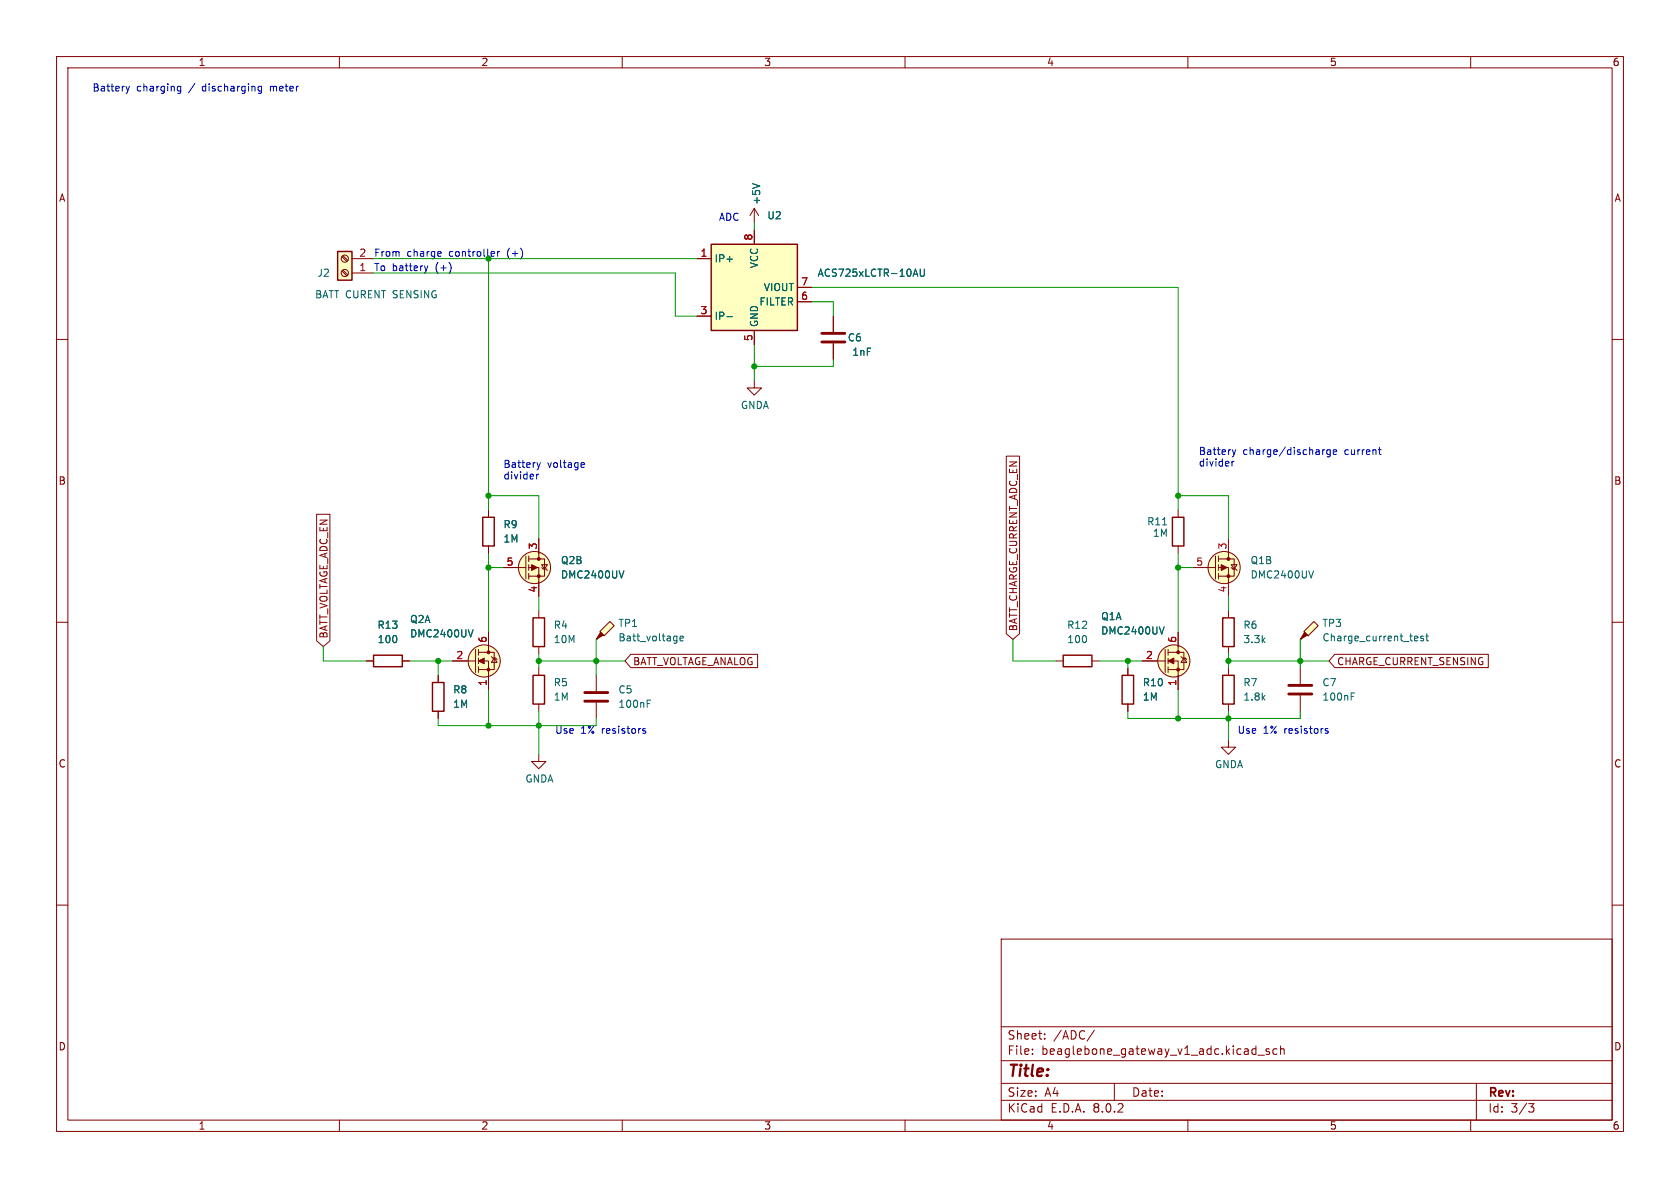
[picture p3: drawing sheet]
<svg xmlns="http://www.w3.org/2000/svg" width="297mm" height="210mm" viewBox="0 0 297 210" stroke-linecap="round" stroke-linejoin="round" font-family="sans-serif">
<g fill="none" stroke="#840000" stroke-width=".18">
<path d="M10 10h277v190h-277zM12 12h273v186h-273zM60 10v2M110 10v2M160 10v2M210 10v2M260 10v2M10 60h2M147.3 55.9v2.8M285 60h2M147.3 60.7v2.8M214.9 98.3v4.1"/>
<path d="M215.4 98.8h2.8v3.1h-2.8M215.4 98.3v1M215.4 99.8v1M217.2 95.3v3.5M217.7 99.8h1l-.5 .8zM10 110h2M186.7 116.8h1.3M193 116.8h1.3M210.8 100.3h4.1M215.4 100.3h.5M215.4 101.3v1.1M216.4 100.3h.8v5.1"/>
<path d="M217.2 118.1v1.3M217.7 100.3l.2 .3h.5l.3 .2M229.9 118.1v2.8M285 110h2M95.2 133.4v1.2h1.3l-1.3 1.3-1.2-1.3h1.2M217.2 130.8v1.3h1.2l-1.2 1.3-1.3-1.3h1.3M217.2 124.5v1.2M229.9 122.9v2.8M10 160h2M285 160h2M177 166h108v32h-108zM60 198v2"/>
<path d="M110 198v2M160 198v2M177 194.5h108M177 191.5h108M177 187.5h108M177 181.5h108M182.5 186.3v.1M182.5 185.5v.1M184.7 183.6v.1M184.7 182.8v.1M193.5 182.1l-1.3 2M197 191.5v3"/>
<path d="M210 198v2M222.4 186.5h1.1M224.4 185.5l-.4-.1-.2 .2 .1 .2 .5 .2v.3h-.6M225.7 185.5l-.4-.1-.3 .3v.4l.2 .2h.5M226.4 185.5l.2-.1 .4 .1v.9M226.4 184.9v1.5M260 198v2M261 191.5v6.5M270.2 195.1h1l-.5 .6 .4 .1 .1 .5-.3 .3h-.4"/>
<circle cx="216.4" cy="100.3" r="2.84"/>
</g>
<circle cx="216.4" cy="100.3" r="2.84" fill="#ffffc2" stroke="#ffffc2" stroke-width=".18"/>
<g fill="#840000" stroke="#840000" stroke-width=".18">
<path d="M215.9 99.8l1 .5-1 .5z"/>
<circle cx="217.2" cy="101.9" r=".25"/>
<circle cx="217.2" cy="98.8" r=".25"/>
</g>
<path d="M232.2 100.9l-.4 1.3M238.9 123.1h.4M238.9 122.5h.6" fill="none" stroke="#006464" stroke-width=".18"/>
<path d="M188 115.8h5v2.1h-5zM216.2 119.4h2v5.1h-2z" fill="none" stroke="#840000" stroke-width=".25"/>
<path d="M145.3 58.9h4.1M145.3 60.5h4.1M227.8 122.7h4.1M227.8 121.2h4.1" fill="none" stroke="#840000" stroke-width=".51"/>
<path d="M106 111.6l1.8-1.7 .8 .7-1.8 1.8z" fill="#ffffc2"/>
<path d="M106.2 111.8l.5 .5-1.3 .7z" fill="#840000" stroke="#840000" stroke-width=".18"/>
<path d="M105.4 113h.1M105.4 119.4v2.8M106 111.6l1.8-1.7 .8 .7-1.8 1.8zM217.2 108v1.2M217.2 114.3v1.3M105.4 124.2v2.8" fill="none" stroke="#840000" stroke-width=".18"/>
<path d="M119.6 112.4l.1 .1M119.7 112.4v1.1l-.1 .2M119.7 113.2l-.1 .1M120.2 112.9l.6-.2v-.2l-.4-.1-.2 .2 .1 .6h.5M114.4 124.4h.4M114.4 123.8h.6" fill="none" stroke="#006464" stroke-width=".18"/>
<path d="M216.2 109.2h2v5.1h-2z" fill="none" stroke="#840000" stroke-width=".25"/>
<path d="M103.4 124h4M103.4 122.4h4" fill="none" stroke="#840000" stroke-width=".51"/>
<path d="M125.7 43.2h15.3v15.2h-15.3z" fill="#ffffc2"/>
<path d="M125.7 43.2h15.3v15.2h-15.3zM207.3 91.4h2v5.1h-2z" fill="none" stroke="#840000" stroke-width=".25"/>
<path d="M133.3 36.8v2.6M133.3 36.8l-.7 1.3M133.3 36.8l.8 1.3M123.2 45.7h2.5M123.2 55.9h2.5M133.3 40.6v2.6M133.3 58.4v2.6M141 53.3h2.5M141 50.8h2.5M208.3 90.2v1.2M208.3 96.5v1.3" fill="none" stroke="#840000" stroke-width=".18"/>
<path d="M133 32.5l1.3 .4M128.5 56h1M161.5 48.5h.6M161.8 47.6l.5 1.2M162.7 47.6v1l.2 .2h.4l.1-.2v-1M205.5 92.8h.8" fill="none" stroke="#006464" stroke-width=".18"/>
<path d="M59.7 44.5h2.5v5h-2.5z" fill="#ffffc2"/>
<path d="M59.7 44.5h2.5v5h-2.5zM85.3 91.4h2.1v5.1h-2.1zM94.2 109.2h2.1v5.1h-2.1zM94.2 119.4h2.1v5.1h-2.1zM198.4 119.4h2v5.1h-2zM76.5 120.7h2v5h-2z" fill="none" stroke="#840000" stroke-width=".25"/>
<g fill="none" stroke="#840000" stroke-width=".18">
<path d="M60.5 45.4l.8 .8M60.5 47.9l.8 .9M60.6 45.2l.9 .9M60.6 47.8l.9 .8M62.2 48.3h3.8M62.2 45.7h3.8M86.4 90.2v1.2M86.4 96.5v1.3M93 98.3v4.1M93.5 98.8h2.8v3.1h-2.8M93.5 98.3v1M93.5 99.8v1"/>
<path d="M95.2 95.3v3.5M95.8 99.8h1l-.5 .8zM77.5 119.4v1.3M80 116.8h4.1M84.1 114.8v4.1M84.6 115.3h2.8v3.1h-2.8M84.6 114.8v1M84.6 116.3v1M84.6 117.9v1M85.6 116.8h.8v5.1M86.4 111.8v3.5M86.9 116.1l.2 .2h.5l.3 .3"/>
<path d="M87.4 116.3l.5 .8h-1zM88.9 100.3h4.1M93.5 100.3h.5M93.5 101.3v1.1M94.5 100.3h.7v5.1M95.2 108v1.2M95.2 114.3v1.3M95.2 118.1v1.3M95.8 100.3l.2 .3h.5l.3 .2M199.4 118.1v1.3M201.9 116.8h4.1M206 114.8v4.1"/>
<path d="M206.5 115.3h2.8v3.1h-2.8M206.5 114.8v1M206.5 116.3v1M206.5 117.9v1M207.5 116.8h.8v5.1M208.3 111.8v3.5M208.8 116.1l.2 .2h.5l.3 .3M209.3 116.3l.5 .8h-1zM77.5 125.7v1.3M95.2 124.5v1.2M199.4 124.5v1.2"/>
<circle cx="61" cy="48.3" r=".63"/>
<circle cx="61" cy="45.7" r=".63"/>
<circle cx="85.6" cy="116.8" r="2.84"/>
<circle cx="94.5" cy="100.3" r="2.84"/>
<circle cx="207.5" cy="116.8" r="2.84"/>
</g>
<g fill="#ffffc2" stroke="#ffffc2" stroke-width=".18">
<circle cx="85.6" cy="116.8" r="2.84"/>
<circle cx="207.5" cy="116.8" r="2.84"/>
<circle cx="94.5" cy="100.3" r="2.84"/>
</g>
<g fill="#840000" stroke="#840000" stroke-width=".18">
<path d="M84.6 116.8l1-.5v1z"/>
<path d="M206.5 116.8l1-.5v1z"/>
<path d="M94 99.8l1 .5-1 .5z"/>
<circle cx="86.4" cy="118.4" r=".25"/>
<circle cx="86.4" cy="115.3" r=".25"/>
<circle cx="208.3" cy="118.4" r=".25"/>
<circle cx="208.3" cy="115.3" r=".25"/>
<circle cx="95.2" cy="101.9" r=".25"/>
<circle cx="95.2" cy="98.8" r=".25"/>
</g>
<path d="M83.6 111.3l-.4 1.3M110.3 100.9l-.4 1.3M205.8 110.8l-.4 1.3" fill="none" stroke="#006464" stroke-width=".18"/>
<path d="M230.5 111.6l1.8-1.7 .7 .7-1.7 1.8z" fill="#ffffc2"/>
<path d="M230.6 111.8l.5 .5-1.2 .7z" fill="#840000" stroke="#840000" stroke-width=".18"/>
<g fill="none" stroke="#840000" stroke-width=".18">
<path d="M123.2 45.7h2.5M123.2 55.9h2.5M133.3 40.6v2.6M133.3 58.4v2.6M141 53.3h2.5M141 50.8h2.5M147.3 55.9v2.8M133.3 67.3v1.3h1.3l-1.3 1.3-1.2-1.3h1.2M147.3 60.7v2.8M56 90.9h2.3v22.4l-1.2 1-1.1-1zM86.4 90.2v1.2M86.4 96.5v1.3"/>
<path d="M95.2 95.3v2.5M177.9 80.6h2.3v31.4l-1.1 1-1.2-1zM64.8 116.8h1.2M71.1 116.8h1.3M77.5 119.4v1.3M80 116.8h2.5M86.4 111.8v2.5M86.4 119.4v2.5M88.9 100.3h2.5M95.2 102.9v2.5M111.5 115.7h22.4v2.3h-22.4l-1-1.2zM199.4 118.1v1.3"/>
<path d="M201.9 116.8h2.6M208.3 111.8v2.5M208.3 119.4v2.5M229.9 113h.1M230.5 111.6l1.8-1.7 .7 .7-1.7 1.8zM236 115.7h27.1v2.3h-27.1l-1.1-1.2zM77.5 125.7v1.3M199.4 124.5v1.2"/>
</g>
<g fill="none" stroke="#006464" stroke-width=".18">
<path d="M133 32.5l1.3 .4M128.5 56h1M161.5 48.5h.6M161.8 47.6l.5 1.2M162.7 47.6v1l.2 .2h.4l.1-.2v-1M83.6 111.3l-.4 1.3M110.3 100.9l-.4 1.3M205.8 110.8l-.4 1.3M250.2 112.4l.4 .1 .1 .2-.6 .2M250.6 113.2l-.4 .1M251.6 112.5l-.3-.1-.2 .2 .1 .2 .4 .1v.3h-.5M252.1 112.4h.4"/>
<path d="M252.2 112v1.1l.3 .2"/>
</g>
<path d="M66 115.8h5.1v2.1h-5.1z" fill="none" stroke="#840000" stroke-width=".25"/>
<g fill="none" stroke="#0000c2" stroke-width=".18">
<path d="M22.3 15.2l.3 .9M22.6 16.1l-.2 .4M22.9 15.2l-.3 .9M31.4 16l.2 .1 .4-.1M32 15.2v1.1l-.3 .2h-.3M32 15.3l-.4-.1-.2 .2M46.2 15.2v1.1l-.2 .2h-.3M46.2 15.3l-.3-.1-.3 .3 .1 .5h.5M75.6 47l-.3 .8M77.8 44.5l.2 .3-.6 .1M77.9 45.2l-.1 .1M87.4 44.5v.3l-.6 .1"/>
<path d="M88 44.5v.8M88.3 44.5l-.3 .2M217.9 79.5l.3 .8M218.5 79.5l-.3 .8M234.2 79.5l-.4 .2M235.2 79.6l-.4-.1-.2 .2 .1 .6h.5M235.2 79.5v1l-.3 .3-.3-.1M235.7 79.9l.6-.1-.1-.2-.3-.1-.2 .2 .1 .6h.4M243.7 79.5h.5M94.9 83.8v.9M94.9 81.8l.3 .8M95.2 82.6l-.2 .4"/>
<path d="M95.2 83.8l-.3 .3M95.5 81.8l-.3 .8M102.9 81.8h.4v.3l-.6 .1M103.3 82.6h-.4M217.8 81.5v.9M218.2 80.3l-.2 .4M218.2 81.5l-.4 .3M243.9 80.2l.3 .1M113.7 129.2l.4 .1 .1 .2-.2 .1h-.4M113.7 128.8h.4M234.3 129.2l.5 .1v.2l-.2 .1h-.3M234.3 128.8h.5"/>
</g>
<g fill="none" stroke="#009600" stroke-width=".18">
<path d="M133.3 39.4v1.2M66 48.3h53.4v7.6h3.8M66 45.7h57.2M86.4 45.7v44.5M143.5 50.8h64.8v39.4M143.5 53.3h3.8v2.6M133.3 61v6.3M147.3 63.5v1.3h-14M86.4 87.6h8.8v7.7M86.4 97.8v14M208.3 97.8v14M208.3 87.6h8.9v7.7"/>
<path d="M57.1 114.3v2.5h7.7M72.4 116.8h7.6M77.5 116.8v2.6M86.4 100.3h2.5M95.2 105.4v2.6M95.2 115.6v2.5M95.2 116.8h15.3M105.4 113v6.4M179.1 113v3.8h7.6M194.3 116.8h7.6M199.4 116.8v1.3M208.3 100.3h2.5"/>
<path d="M217.2 105.4v2.6M217.2 115.6v2.5M217.2 116.8h17.7M229.9 113v5.1M77.5 127v1.3h27.9v-1.3M86.4 121.9v6.4M95.2 125.7v7.7M199.4 125.7v1.3h30.5v-1.3M208.3 121.9v5.1M217.2 125.7v5.1"/>
</g>
<g fill="#009600" stroke="#009600" stroke-width=".18">
<circle cx="229.9" cy="116.8" r=".46"/>
<circle cx="208.3" cy="127" r=".46"/>
<circle cx="208.3" cy="87.6" r=".46"/>
<circle cx="217.2" cy="116.8" r=".46"/>
<circle cx="217.2" cy="127" r=".46"/>
<circle cx="95.2" cy="128.3" r=".46"/>
<circle cx="86.4" cy="128.3" r=".46"/>
<circle cx="77.5" cy="116.8" r=".46"/>
<circle cx="105.4" cy="116.8" r=".46"/>
<circle cx="86.4" cy="100.3" r=".46"/>
<circle cx="95.2" cy="116.8" r=".46"/>
<circle cx="86.4" cy="87.6" r=".46"/>
<circle cx="86.4" cy="45.7" r=".46"/>
<circle cx="199.4" cy="116.8" r=".46"/>
<circle cx="208.3" cy="100.3" r=".46"/>
<circle cx="133.3" cy="64.8" r=".46"/>
</g>
<text font-size="2.8" fill="#840000" x="178" y="190.9">Title:</text>
<g font-size="2.1" fill="#840000">
<text x="178" y="184">Sheet:</text>
<text x="186.2" y="184">/ADC/</text>
<text x="178" y="186.7">File:</text>
<text x="184.1" y="186.7">beaglebone_gateway_v1_adc.kicad_sch</text>
<text x="178" y="196.9">KiCad</text>
<text x="178" y="194.1">Size:</text>
<text x="184.7" y="194.1">A4</text>
<text x="185.7" y="196.9">E.D.A.</text>
<text x="193.3" y="196.9">8.0.2</text>
<text x="200" y="194.1">Date:</text>
<text x="263" y="194.3">Rev:</text>
<text x="263" y="196.9">Id:</text>
<text x="267.1" y="196.9">3/3</text>
</g>
<g font-size="1.8" fill="#840000">
<text x="35" y="11.9">1</text>
<text x="85" y="11.9">2</text>
<text x="135" y="11.9">3</text>
<text x="185" y="11.9">4</text>
<text x="235" y="11.9">5</text>
<text x="285" y="11.9">6</text>
<text x="10.3" y="35.9">A</text>
<text x="285.3" y="35.9">A</text>
<text x="10.3" y="85.9">B</text>
<text x="285.3" y="85.9">B</text>
<text x="58.1" y="113" transform="rotate(-90 58.1 113)">BATT_VOLTAGE_ADC_EN</text>
<text x="180" y="111.7" transform="rotate(-90 180 111.7)">BATT_CHARGE_CURRENT_ADC_EN</text>
<text x="111.8" y="117.8">BATT_VOLTAGE_ANALOG</text>
<text x="236.3" y="117.8">CHARGE_CURRENT_SENSING</text>
<text x="10.3" y="135.9">C</text>
<text x="285.3" y="135.9">C</text>
<text x="10.3" y="185.9">D</text>
<text x="285.3" y="185.9">D</text>
<text x="35" y="199.9">1</text>
<text x="85" y="199.9">2</text>
<text x="135" y="199.9">3</text>
<text x="185" y="199.9">4</text>
<text x="235" y="199.9">5</text>
<text x="285" y="199.9">6</text>
</g>
<g font-size="1.8" fill="#0000c2">
<text x="16.3" y="16.3">Battery</text>
<text x="24.1" y="16.3">charging</text>
<text x="33.5" y="16.3">/</text>
<text x="36" y="16.3">discharging</text>
<text x="48.2" y="16.3">meter</text>
<text x="127" y="39.1">ADC</text>
<text x="66" y="45.5">From</text>
<text x="71.9" y="45.5">charge</text>
<text x="79.5" y="45.5">controller</text>
<text x="89.9" y="45.5">(+)</text>
<text x="66" y="48">To battery</text>
<text x="77.1" y="48">(+)</text>
<text x="88.9" y="82.8">Battery</text>
<text x="96.8" y="82.8">voltage</text>
<text x="211.8" y="80.5">Battery</text>
<text x="211.8" y="82.6">divider</text>
<text x="219.7" y="80.5">charge/discharge</text>
<text x="237.8" y="80.5">current</text>
<text x="88.9" y="84.8">divider</text>
<text x="98" y="129.8">Use</text>
<text x="102.7" y="129.8">1%</text>
<text x="106.5" y="129.8">resistors</text>
<text x="218.7" y="129.8">Use</text>
<text x="223.3" y="129.8">1%</text>
<text x="227.1" y="129.8">resistors</text>
</g>
<g font-size="1.8" fill="#006464">
<text x="134.6" y="36.3" transform="rotate(-90 134.6 36.3)">+5V</text>
<text x="135.6" y="39">U2</text>
<text x="126.2" y="46.6">IP+</text>
<text x="134.2" y="47.5" transform="rotate(-90 134.2 47.5)">VCC</text>
<text x="55.6" y="52.9">BATT CURENT SENSING</text>
<text x="56" y="49.1">J2</text>
<text x="134.9" y="51.7">VIOUT</text>
<text x="144.4" y="49.1">ACS725xLCTR-10AU</text>
<text x="126.2" y="56.7">IP-</text>
<text x="134.2" y="54.2">FILTER</text>
<text x="134.2" y="57.9" transform="rotate(-90 134.2 57.9)">GND</text>
<text x="149.8" y="60.6">C6</text>
<text x="150.6" y="63.1">1nF</text>
<text x="130.9" y="72.5">GNDA</text>
<text x="88.9" y="93.6">R9</text>
<text x="202.7" y="93.1">R11</text>
<text x="203.7" y="95.1">1M</text>
<text x="88.9" y="96.1">1M</text>
<text x="99.1" y="99.9">Q2B</text>
<text x="221" y="99.9">Q1B</text>
<text x="99.1" y="102.5">DMC2400UV</text>
<text x="221" y="102.5">DMC2400UV</text>
<text x="66.6" y="111.4">R13</text>
<text x="66.7" y="113.9">100</text>
<text x="72.4" y="112.9">DMC2400UV</text>
<text x="72.4" y="110.3">Q2A</text>
<text x="97.8" y="111.4">R4</text>
<text x="97.8" y="113.9">10M</text>
<text x="109.2" y="111">TP1</text>
<text x="109.2" y="113.6">Batt_voltage</text>
<text x="188.6" y="111.4">R12</text>
<text x="188.6" y="113.9">100</text>
<text x="194.6" y="112.4">DMC2400UV</text>
<text x="194.6" y="109.8">Q1A</text>
<text x="219.7" y="111.4">R6</text>
<text x="219.7" y="113.9">3.3k</text>
<text x="233.7" y="111">TP3</text>
<text x="233.7" y="113.6">Charge_current_test</text>
<text x="80" y="122.8">R8</text>
<text x="80" y="125.3">1M</text>
<text x="97.8" y="121.5">R5</text>
<text x="97.8" y="124.1">1M</text>
<text x="109.2" y="122.8">C5</text>
<text x="109.2" y="125.3">100nF</text>
<text x="201.9" y="124.1">1M</text>
<text x="201.9" y="121.5">R10</text>
<text x="219.7" y="121.5">R7</text>
<text x="219.7" y="124.1">1.8k</text>
<text x="233.7" y="121.5">C7</text>
<text x="233.7" y="124.1">100nF</text>
<text x="214.7" y="136">GNDA</text>
<text x="92.8" y="138.5">GNDA</text>
</g>
<g font-size="1.8" fill="#a90000">
<text x="63.4" y="45.5">2</text>
<text x="123.8" y="45.5">1</text>
<text x="133.1" y="42.6" transform="rotate(-90 133.1 42.6)">8</text>
<text x="63.4" y="48">1</text>
<text x="141.5" y="53.1">6</text>
<text x="141.5" y="50.5">7</text>
<text x="123.8" y="55.6">3</text>
<text x="133.1" y="60.4" transform="rotate(-90 133.1 60.4)">5</text>
<text x="89.5" y="100.1">5</text>
<text x="95" y="97.2" transform="rotate(-90 95 97.2)">3</text>
<text x="211.4" y="100.1">5</text>
<text x="216.9" y="97.2" transform="rotate(-90 216.9 97.2)">3</text>
<text x="95" y="104.8" transform="rotate(-90 95 104.8)">4</text>
<text x="216.9" y="104.8" transform="rotate(-90 216.9 104.8)">4</text>
<text x="86.1" y="113.7" transform="rotate(-90 86.1 113.7)">6</text>
<text x="208" y="113.7" transform="rotate(-90 208 113.7)">6</text>
<text x="80.6" y="116.6">2</text>
<text x="202.5" y="116.6">2</text>
<text x="86.1" y="121.4" transform="rotate(-90 86.1 121.4)">1</text>
<text x="208" y="121.4" transform="rotate(-90 208 121.4)">1</text>
</g>
</svg>
